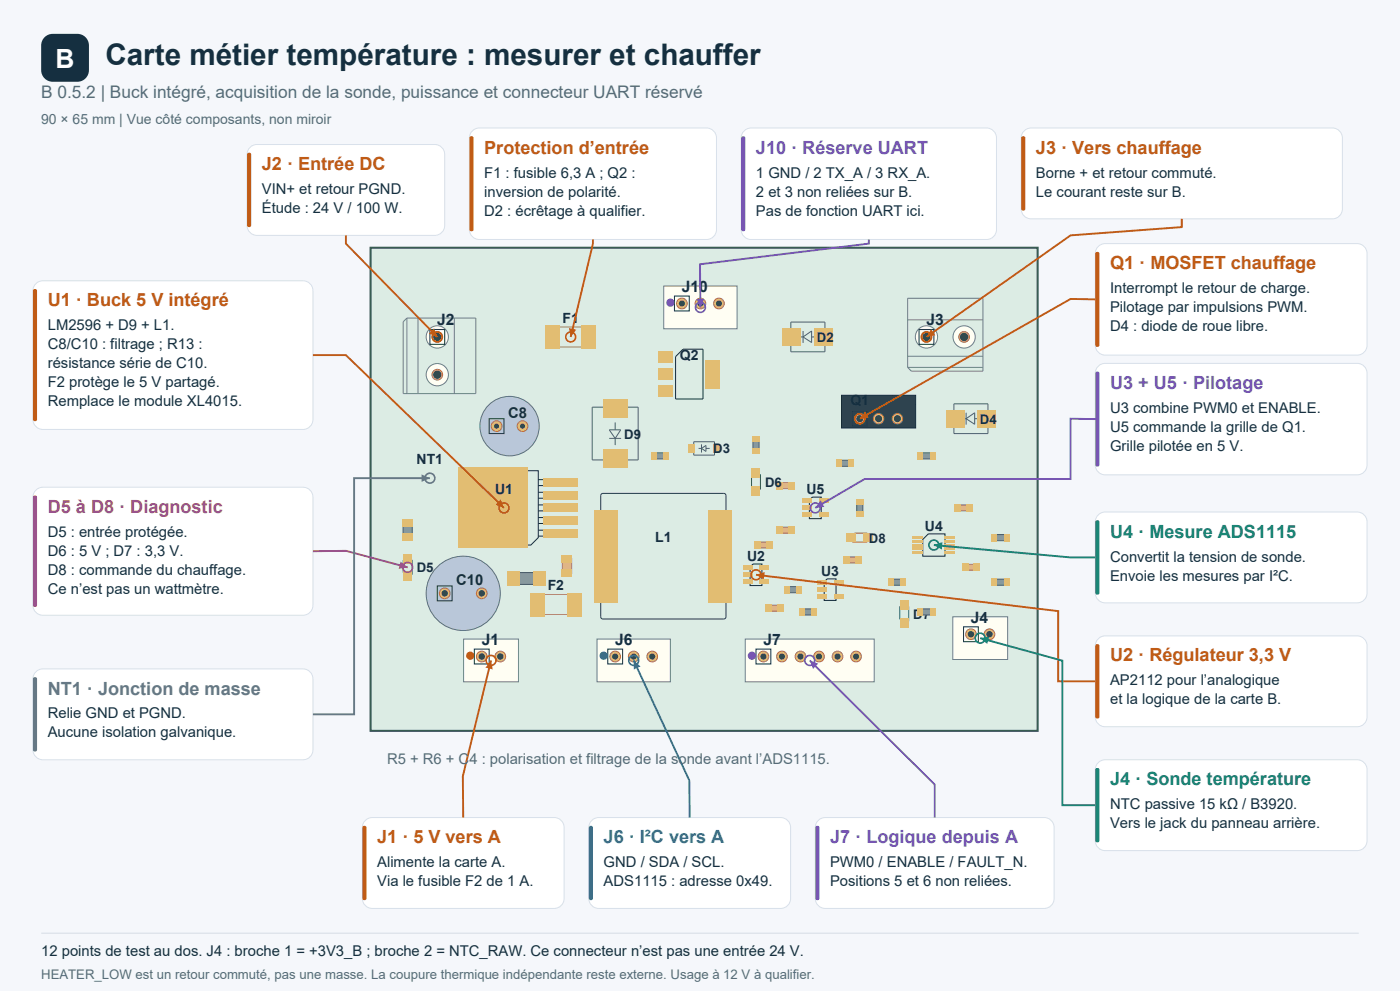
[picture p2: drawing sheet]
<svg xmlns="http://www.w3.org/2000/svg" width="420mm" height="297mm" viewBox="0 0 420 297" stroke-linecap="round" stroke-linejoin="round" font-family="sans-serif">
<path d="M0 0h420v297h-420z" fill-rule="evenodd" fill="#f5f7fb"/>
<path d="M13.4 11.2a3.4 3.4 0 0 1 2.4-1.1h7.4a3.5 3.5 0 0 1 3.5 3.5v7.4a3.5 3.5 0 0 1-3.5 3.5h-7.4a3.5 3.5 0 0 1-3.4-3.5v-7.4a3.5 3.5 0 0 1 1-2.4z" fill-rule="evenodd" fill="#152f40"/>
<path d="M111.2 74.2h200.1v144.8h-200.1z" fill-rule="evenodd" fill="#dcece4" stroke="#375d50" stroke-width=".62" stroke-linecap="butt"/>
<path d="M227.2 162.5h3.6v1.7h-3.6z" fill-rule="evenodd" fill="#d5bb8e" stroke="#8a7658" stroke-width=".3"/>
<g fill="#e2bd72">
<path d="M226.3 162.3h2v2.1h-2z" fill-rule="evenodd"/>
<path d="M229.7 162.3h2v2.1h-2z" fill-rule="evenodd"/>
</g>
<path d="M129.4 173h2.3M130.5 171.8v2.3" fill="none" stroke="#536f8b" stroke-width=".3"/>
<circle cx="139" cy="177.8" r="11.1" fill="#b9c7d9" stroke="#536f8b" stroke-width=".3"/>
<circle cx="133.4" cy="177.8" r="1.6" fill="#e1bc66" stroke="#8c7743" stroke-width=".3"/>
<circle cx="133.4" cy="177.8" r=".96" fill="#334947"/>
<path d="M131.2 175.6h4.4v4.5h-4.4z" fill="none" stroke="#1b4b42" stroke-width=".32"/>
<circle cx="144.5" cy="177.8" r="1.6" fill="#e1bc66" stroke="#8c7743" stroke-width=".3"/>
<circle cx="144.5" cy="177.8" r=".96" fill="#334947"/>
<path d="M230.6 181.4h3.5v1.8h-3.5z" fill-rule="evenodd" fill="#d5bb8e" stroke="#8a7658" stroke-width=".3"/>
<g fill="#e2bd72">
<path d="M229.6 181.2h2v2.1h-2z" fill-rule="evenodd"/>
<path d="M233.1 181.2h2v2.1h-2z" fill-rule="evenodd"/>
</g>
<path d="M253.9 166.9h3.6v1.8h-3.6z" fill-rule="evenodd" fill="#d5bb8e" stroke="#8a7658" stroke-width=".3"/>
<g fill="#e2bd72">
<path d="M253 166.7h2v2.2h-2z" fill-rule="evenodd"/>
<path d="M256.4 166.7h2v2.2h-2z" fill-rule="evenodd"/>
</g>
<path d="M289.5 169.1h3.6v1.8h-3.6z" fill-rule="evenodd" fill="#d5bb8e" stroke="#8a7658" stroke-width=".3"/>
<g fill="#e2bd72">
<path d="M288.6 169h2v2.1h-2z" fill-rule="evenodd"/>
<path d="M292 169h2v2.1h-2z" fill-rule="evenodd"/>
</g>
<path d="M287.3 151.3h3.5v1.8h-3.5z" fill-rule="evenodd" fill="#d5bb8e" stroke="#8a7658" stroke-width=".3"/>
<g fill="#e2bd72">
<path d="M286.3 151.2h2v2.1h-2z" fill-rule="evenodd"/>
<path d="M289.8 151.2h2v2.1h-2z" fill-rule="evenodd"/>
</g>
<path d="M233.9 144.6h3.6v1.8h-3.6z" fill-rule="evenodd" fill="#d5bb8e" stroke="#8a7658" stroke-width=".3"/>
<g fill="#e2bd72">
<path d="M233 144.5h2v2.1h-2z" fill-rule="evenodd"/>
<path d="M236.4 144.5h2v2.1h-2z" fill-rule="evenodd"/>
</g>
<path d="M233.9 158h3.6v1.8h-3.6z" fill-rule="evenodd" fill="#d5bb8e" stroke="#8a7658" stroke-width=".3"/>
<g fill="#e2bd72">
<path d="M233 157.8h2v2.2h-2z" fill-rule="evenodd"/>
<path d="M236.4 157.8h2v2.2h-2z" fill-rule="evenodd"/>
</g>
<path d="M145.2 123.8h1.8M146.1 122.9v1.8" fill="none" stroke="#536f8b" stroke-width=".3"/>
<circle cx="152.9" cy="127.7" r="8.9" fill="#b9c7d9" stroke="#536f8b" stroke-width=".3"/>
<circle cx="149" cy="127.7" r="1.6" fill="#e1bc66" stroke="#8c7743" stroke-width=".3"/>
<circle cx="149" cy="127.7" r=".77" fill="#334947"/>
<path d="M146.8 125.5h4.4v4.4h-4.4z" fill="none" stroke="#1b4b42" stroke-width=".32"/>
<circle cx="156.8" cy="127.7" r="1.6" fill="#e1bc66" stroke="#8c7743" stroke-width=".3"/>
<circle cx="156.8" cy="127.7" r=".77" fill="#334947"/>
<path d="M168.7 167.4h2.8v4.4h-2.8z" fill-rule="evenodd" fill="#d5bb8e" stroke="#8a7658" stroke-width=".3"/>
<g fill="#e2bd72">
<path d="M168.5 170.6h3.2v2.2h-3.2z" fill-rule="evenodd"/>
<path d="M168.5 166.4h3.2v2.2h-3.2z" fill-rule="evenodd"/>
</g>
<path d="M237.3 96.5h10.2v8.9h-10.2zM240.9 99.2v3.6M238.9 101h2M240.9 101l2.6-1.8v3.5zM243.5 101h2.2" fill="none" stroke="#4c6963" stroke-width=".3"/>
<g fill="#e2bd72">
<path d="M234.8 98.4h5.6v5.1h-5.6z" fill-rule="evenodd"/>
<path d="M244.4 98.4h5.5v5.1h-5.5z" fill-rule="evenodd"/>
</g>
<path d="M208.1 132.4h6.2v4h-6.2zM209.6 134.4h.9M210.5 133.2v2.4M210.5 134.4l1.3-.9v1.8zM211.8 134.4h1.1" fill="none" stroke="#4c6963" stroke-width=".3"/>
<g fill="#e2bd72">
<path d="M206.6 133.1h2v2.6h-2z" fill-rule="evenodd"/>
<path d="M213.9 133.1h2v2.6h-2z" fill-rule="evenodd"/>
</g>
<path d="M286.2 121h10.2v8.9h-10.2zM287.8 125.5h2M289.8 123.7v3.6M289.8 125.5l2.6-1.8v3.5zM292.4 125.5h2.2" fill="none" stroke="#4c6963" stroke-width=".3"/>
<g fill="#e2bd72">
<path d="M283.7 122.9h5.6v5.1h-5.6z" fill-rule="evenodd"/>
<path d="M293.3 122.9h5.5v5.1h-5.5z" fill-rule="evenodd"/>
</g>
<path d="M121 167.8h2.6v4.5h-2l-.6-.7z" fill="none" stroke="#2c7b4f" stroke-width=".3"/>
<g fill="#e2bd72">
<path d="M121.1 171.3h2.4v2.7h-2.4z" fill-rule="evenodd"/>
<path d="M121.1 166h2.4v2.8h-2.4z" fill-rule="evenodd"/>
</g>
<path d="M225.5 142.2h2.6v4.4h-2l-.6-.6z" fill="none" stroke="#2c7b4f" stroke-width=".3"/>
<g fill="#e2bd72">
<path d="M225.6 145.6h2.4v2.8h-2.4z" fill-rule="evenodd"/>
<path d="M225.6 140.4h2.4v2.8h-2.4z" fill-rule="evenodd"/>
</g>
<path d="M269.9 181.7h2.7v4.5h-2l-.7-.7z" fill="none" stroke="#2c7b4f" stroke-width=".3"/>
<g fill="#e2bd72">
<path d="M270 185.2h2.5v2.8h-2.5z" fill-rule="evenodd"/>
<path d="M270 179.9h2.5v2.8h-2.5z" fill-rule="evenodd"/>
</g>
<path d="M256.4 159.8h3.8v2.7h-4.5v-2z" fill="none" stroke="#a56a25" stroke-width=".3"/>
<g fill="#e2bd72">
<path d="M253.9 159.9h2.8v2.4h-2.8z" fill-rule="evenodd"/>
<path d="M259.2 159.9h2.7v2.4h-2.7z" fill-rule="evenodd"/>
</g>
<path d="M177.7 122h13.7v15.8h-13.7zM182.8 131.4h3.5M182.8 128.8h3.4l-1.6 2.6zM184.6 126.6v2.2M184.6 131.4v2" fill="none" stroke="#4c6963" stroke-width=".3"/>
<g fill="#e2bd72">
<path d="M180.9 134.7h7.3v5.6h-7.3z" fill-rule="evenodd"/>
<path d="M180.9 119.6h7.3v5.5h-7.3z" fill-rule="evenodd"/>
</g>
<path d="M164.4 98h13.6v6h-13.6z" fill="none" stroke="#9a8856" stroke-width=".3"/>
<g fill="#e2bd72">
<path d="M163.6 97.5h4.3v7h-4.3z" fill-rule="evenodd"/>
<path d="M174.5 97.5h4.3v7h-4.3z" fill-rule="evenodd"/>
</g>
<path d="M160 178.2h13.5v6h-13.5z" fill="none" stroke="#9a8856" stroke-width=".3"/>
<g fill="#e2bd72">
<path d="M159.1 177.7h4.4v7h-4.4z" fill-rule="evenodd"/>
<path d="M170 177.7h4.4v7h-4.4z" fill-rule="evenodd"/>
</g>
<path d="M143.1 191.5l1.4 2.3 1.4-2.3" fill="none" stroke="#758275" stroke-width=".3"/>
<path d="M139.1 191.5h16.4v12.8h-16.4z" fill-rule="evenodd" fill="#fffef3" stroke="#758275" stroke-width=".3"/>
<circle cx="144.5" cy="196.8" r="1.6" fill="#e1bc66" stroke="#8c7743" stroke-width=".3"/>
<circle cx="144.5" cy="196.8" r=".96" fill="#334947"/>
<path d="M142.3 194.5h4.5v4.5h-4.5z" fill="none" stroke="#1b4b42" stroke-width=".32"/>
<circle cx="150.1" cy="196.8" r="1.6" fill="#e1bc66" stroke="#8c7743" stroke-width=".3"/>
<circle cx="150.1" cy="196.8" r=".96" fill="#334947"/>
<path d="M203.2 85.7l1.4 2.2 1.4-2.2" fill="none" stroke="#758275" stroke-width=".3"/>
<path d="M199.1 85.7h22v12.8h-22z" fill-rule="evenodd" fill="#fffef3" stroke="#758275" stroke-width=".3"/>
<circle cx="204.6" cy="91" r="1.6" fill="#e1bc66" stroke="#8c7743" stroke-width=".3"/>
<circle cx="204.6" cy="91" r=".91" fill="#334947"/>
<path d="M202.3 88.7h4.5v4.5h-4.5z" fill="none" stroke="#1b4b42" stroke-width=".32"/>
<circle cx="210.1" cy="91" r="1.6" fill="#e1bc66" stroke="#8c7743" stroke-width=".3"/>
<circle cx="210.1" cy="91" r=".91" fill="#334947"/>
<circle cx="215.7" cy="91" r="1.6" fill="#e1bc66" stroke="#8c7743" stroke-width=".3"/>
<circle cx="215.7" cy="91" r=".91" fill="#334947"/>
<path d="M122.1 95.3h20.7v22.7h-21.8v-21.6zM122.1 95.3v22.7M125.4 95.3v22.7M128.7 98.9l4.6 4.6M129.1 98.4l4.6 4.7M136.3 95.3v22.7M128.7 110.2l4.6 4.6M129.1 109.8l4.6 4.6" fill="none" stroke="#758275" stroke-width=".3"/>
<g fill="#fffef3" stroke="#758275" stroke-width=".3">
<circle cx="131.2" cy="101" r="3.3"/>
<circle cx="131.2" cy="112.3" r="3.3"/>
</g>
<circle cx="131.2" cy="101" r="1.6" fill="#e1bc66" stroke="#8c7743" stroke-width=".3"/>
<circle cx="131.2" cy="101" r="1.24" fill="#334947"/>
<path d="M129 98.8h4.4v4.4h-4.4z" fill="none" stroke="#1b4b42" stroke-width=".32"/>
<circle cx="131.2" cy="112.3" r="1.6" fill="#e1bc66" stroke="#8c7743" stroke-width=".3"/>
<circle cx="131.2" cy="112.3" r="1.24" fill="#334947"/>
<path d="M272.3 89.4h22.6v21.8h-21.5l-1.1-1.1zM272.3 95.9h22.6M280.1 98.4l-4.7 4.7M280.5 98.9l-4.7 4.6M291.4 98.4l-4.7 4.7M291.8 98.9l-4.7 4.6M272.3 106.8h22.6M272.3 110.1h22.6" fill="none" stroke="#758275" stroke-width=".3"/>
<g fill="#fffef3" stroke="#758275" stroke-width=".3">
<circle cx="277.9" cy="101" r="3.3"/>
<circle cx="289.2" cy="101" r="3.3"/>
</g>
<circle cx="277.9" cy="101" r="1.6" fill="#e1bc66" stroke="#8c7743" stroke-width=".3"/>
<circle cx="277.9" cy="101" r="1.24" fill="#334947"/>
<path d="M275.7 98.8h4.5v4.4h-4.5z" fill="none" stroke="#1b4b42" stroke-width=".32"/>
<circle cx="289.2" cy="101" r="1.6" fill="#e1bc66" stroke="#8c7743" stroke-width=".3"/>
<circle cx="289.2" cy="101" r="1.24" fill="#334947"/>
<path d="M289.9 184.8l1.4 2.3 1.4-2.3" fill="none" stroke="#758275" stroke-width=".3"/>
<path d="M285.8 184.8h16.5v12.9h-16.5z" fill-rule="evenodd" fill="#fffef3" stroke="#758275" stroke-width=".3"/>
<circle cx="291.3" cy="190.1" r="1.6" fill="#e1bc66" stroke="#8c7743" stroke-width=".3"/>
<circle cx="291.3" cy="190.1" r=".96" fill="#334947"/>
<path d="M289.1 187.9h4.4v4.4h-4.4z" fill="none" stroke="#1b4b42" stroke-width=".32"/>
<circle cx="296.8" cy="190.1" r="1.6" fill="#e1bc66" stroke="#8c7743" stroke-width=".3"/>
<circle cx="296.8" cy="190.1" r=".96" fill="#334947"/>
<path d="M183.2 191.5l1.4 2.3 1.3-2.3" fill="none" stroke="#758275" stroke-width=".3"/>
<path d="M179.1 191.5h22v12.8h-22z" fill-rule="evenodd" fill="#fffef3" stroke="#758275" stroke-width=".3"/>
<circle cx="184.6" cy="196.8" r="1.6" fill="#e1bc66" stroke="#8c7743" stroke-width=".3"/>
<circle cx="184.6" cy="196.8" r=".91" fill="#334947"/>
<path d="M182.3 194.5h4.5v4.5h-4.5z" fill="none" stroke="#1b4b42" stroke-width=".32"/>
<circle cx="190.1" cy="196.8" r="1.6" fill="#e1bc66" stroke="#8c7743" stroke-width=".3"/>
<circle cx="190.1" cy="196.8" r=".91" fill="#334947"/>
<circle cx="195.7" cy="196.8" r="1.6" fill="#e1bc66" stroke="#8c7743" stroke-width=".3"/>
<circle cx="195.7" cy="196.8" r=".91" fill="#334947"/>
<path d="M227.6 191.5l1.4 2.3 1.4-2.3" fill="none" stroke="#758275" stroke-width=".3"/>
<path d="M223.6 191.5h38.7v12.8h-38.7z" fill-rule="evenodd" fill="#fffef3" stroke="#758275" stroke-width=".3"/>
<circle cx="229" cy="196.8" r="1.6" fill="#e1bc66" stroke="#8c7743" stroke-width=".3"/>
<circle cx="229" cy="196.8" r=".91" fill="#334947"/>
<path d="M226.8 194.5h4.4v4.5h-4.4z" fill="none" stroke="#1b4b42" stroke-width=".32"/>
<circle cx="234.6" cy="196.8" r="1.6" fill="#e1bc66" stroke="#8c7743" stroke-width=".3"/>
<circle cx="234.6" cy="196.8" r=".91" fill="#334947"/>
<circle cx="240.1" cy="196.8" r="1.6" fill="#e1bc66" stroke="#8c7743" stroke-width=".3"/>
<circle cx="240.1" cy="196.8" r=".91" fill="#334947"/>
<circle cx="245.7" cy="196.8" r="1.6" fill="#e1bc66" stroke="#8c7743" stroke-width=".3"/>
<circle cx="245.7" cy="196.8" r=".91" fill="#334947"/>
<circle cx="251.3" cy="196.8" r="1.6" fill="#e1bc66" stroke="#8c7743" stroke-width=".3"/>
<circle cx="251.3" cy="196.8" r=".91" fill="#334947"/>
<circle cx="256.8" cy="196.8" r="1.6" fill="#e1bc66" stroke="#8c7743" stroke-width=".3"/>
<circle cx="256.8" cy="196.8" r=".91" fill="#334947"/>
<path d="M180.4 148.1l.5-.2h36.2l.5 .2 .2 .4v36.3l-.2 .5-.5 .2h-36.2l-.5-.2-.2-.5v-36.3z" fill="none" stroke="#253e46" stroke-width=".3"/>
<g fill="#e2bd72">
<path d="M178.4 152.8h7v27.8h-7z" fill-rule="evenodd"/>
<path d="M212.6 152.8h7v27.8h-7z" fill-rule="evenodd"/>
</g>
<path d="M259.5 118.5v2.8M267.7 118.5v2.8M252.5 121.3h22.2" fill="none" stroke="#172c36" stroke-width=".3"/>
<path d="M252.5 118.5h22.2v9.8h-22.2z" fill-rule="evenodd" fill="#30434d" stroke="#172c36" stroke-width=".3"/>
<circle cx="257.9" cy="125.5" r="1.6" fill="#e1bc66" stroke="#8c7743" stroke-width=".3"/>
<circle cx="257.9" cy="125.5" r="1.05" fill="#334947"/>
<path d="M255.7 123.3h4.5v4.4h-4.5z" fill="none" stroke="#1b4b42" stroke-width=".32"/>
<circle cx="263.6" cy="125.5" r="1.6" fill="#e1bc66" stroke="#8c7743" stroke-width=".3"/>
<circle cx="263.6" cy="125.5" r="1.05" fill="#334947"/>
<circle cx="269.2" cy="125.5" r="1.6" fill="#e1bc66" stroke="#8c7743" stroke-width=".3"/>
<circle cx="269.2" cy="125.5" r="1.05" fill="#334947"/>
<path d="M204.9 104.7h6v14.9h-8.2v-12.7z" fill="none" stroke="#172c36" stroke-width=".3"/>
<g fill="#e2bd72">
<path d="M197.6 105.3h4.4v3.4h-4.4z" fill-rule="evenodd"/>
<path d="M197.6 110.4h4.4v3.4h-4.4z" fill-rule="evenodd"/>
<path d="M211.6 107.9h4.4v8.4h-4.4z" fill-rule="evenodd"/>
<path d="M197.6 115.6h4.4v3.3h-4.4z" fill-rule="evenodd"/>
</g>
<path d="M236.1 175.8h3.6v1.8h-3.6z" fill-rule="evenodd" fill="#889a98" stroke="#4c6963" stroke-width=".3"/>
<g fill="#e2bd72">
<path d="M235.2 175.7h1.8v2.1h-1.8z" fill-rule="evenodd"/>
<path d="M238.9 175.7h1.7v2.1h-1.7z" fill-rule="evenodd"/>
</g>
<path d="M225.9 131.5h1.8v3.6h-1.8z" fill-rule="evenodd" fill="#889a98" stroke="#4c6963" stroke-width=".3"/>
<g fill="#e2bd72">
<path d="M225.7 134.2h2.2v1.8h-2.2z" fill-rule="evenodd"/>
<path d="M225.7 130.6h2.2v1.7h-2.2z" fill-rule="evenodd"/>
</g>
<path d="M276.2 182.5h3.5v1.8h-3.5z" fill-rule="evenodd" fill="#889a98" stroke="#4c6963" stroke-width=".3"/>
<g fill="#e2bd72">
<path d="M275.2 182.3h1.8v2.2h-1.8z" fill-rule="evenodd"/>
<path d="M278.9 182.3h1.8v2.2h-1.8z" fill-rule="evenodd"/>
</g>
<path d="M257 150.4h1.8v3.6h-1.8z" fill-rule="evenodd" fill="#889a98" stroke="#4c6963" stroke-width=".3"/>
<g fill="#e2bd72">
<path d="M256.9 149.5h2.1v1.8h-2.1z" fill-rule="evenodd"/>
<path d="M256.9 153.2h2.1v1.7h-2.1z" fill-rule="evenodd"/>
</g>
<path d="M154.3 171.6h7.1v3.6h-7.1z" fill-rule="evenodd" fill="#889a98" stroke="#4c6963" stroke-width=".3"/>
<g fill="#e2bd72">
<path d="M152.2 171.2h3.7v4.3h-3.7z" fill-rule="evenodd"/>
<path d="M159.9 171.2h3.6v4.3h-3.6z" fill-rule="evenodd"/>
</g>
<path d="M240.6 182.5h3.5v1.8h-3.5z" fill-rule="evenodd" fill="#889a98" stroke="#4c6963" stroke-width=".3"/>
<g fill="#e2bd72">
<path d="M239.6 182.3h1.8v2.2h-1.8z" fill-rule="evenodd"/>
<path d="M243.3 182.3h1.8v2.2h-1.8z" fill-rule="evenodd"/>
</g>
<path d="M251.7 137.9h3.6v1.9h-3.6z" fill-rule="evenodd" fill="#889a98" stroke="#4c6963" stroke-width=".3"/>
<g fill="#e2bd72">
<path d="M250.8 137.8h1.7v2.1h-1.7z" fill-rule="evenodd"/>
<path d="M254.4 137.8h1.8v2.1h-1.8z" fill-rule="evenodd"/>
</g>
<path d="M276.2 135.7h3.5v1.8h-3.5z" fill-rule="evenodd" fill="#889a98" stroke="#4c6963" stroke-width=".3"/>
<g fill="#e2bd72">
<path d="M275.2 135.6h1.8v2.1h-1.8z" fill-rule="evenodd"/>
<path d="M278.9 135.6h1.8v2.1h-1.8z" fill-rule="evenodd"/>
</g>
<path d="M298.4 173.6h3.6v1.8h-3.6z" fill-rule="evenodd" fill="#889a98" stroke="#4c6963" stroke-width=".3"/>
<g fill="#e2bd72">
<path d="M297.5 173.4h1.7v2.1h-1.7z" fill-rule="evenodd"/>
<path d="M301.1 173.4h1.8v2.1h-1.8z" fill-rule="evenodd"/>
</g>
<path d="M298.4 160.2h3.6v1.8h-3.6z" fill-rule="evenodd" fill="#889a98" stroke="#4c6963" stroke-width=".3"/>
<g fill="#e2bd72">
<path d="M297.5 160.1h1.7v2.1h-1.7z" fill-rule="evenodd"/>
<path d="M301.1 160.1h1.8v2.1h-1.8z" fill-rule="evenodd"/>
</g>
<path d="M267.3 173.6h3.5v1.8h-3.5z" fill-rule="evenodd" fill="#889a98" stroke="#4c6963" stroke-width=".3"/>
<g fill="#e2bd72">
<path d="M266.3 173.4h1.8v2.1h-1.8z" fill-rule="evenodd"/>
<path d="M270 173.4h1.8v2.1h-1.8z" fill-rule="evenodd"/>
</g>
<path d="M196.1 135.7h3.6v1.8h-3.6z" fill-rule="evenodd" fill="#889a98" stroke="#4c6963" stroke-width=".3"/>
<g fill="#e2bd72">
<path d="M195.2 135.6h1.7v2.1h-1.7z" fill-rule="evenodd"/>
<path d="M198.8 135.6h1.8v2.1h-1.8z" fill-rule="evenodd"/>
</g>
<path d="M120.9 156.7h2.8v4.4h-2.8z" fill-rule="evenodd" fill="#889a98" stroke="#4c6963" stroke-width=".3"/>
<g fill="#e2bd72">
<path d="M120.7 159.8h3.2v2.3h-3.2z" fill-rule="evenodd"/>
<path d="M120.7 155.7h3.2v2.3h-3.2z" fill-rule="evenodd"/>
</g>
<path d="M140.9 141.1h20.6v20l-2.2 2.2h-18.4zM140.9 141.1h-2.2v22.2h2.2M161.5 143.7h10.4v1.8h-10.4M161.5 147.5h10.4v1.8h-10.4M161.5 151.3h10.4v1.8h-10.4M161.5 155.1h10.4v1.8h-10.4M161.5 158.9h10.4v1.8h-10.4" fill="none" stroke="#172c36" stroke-width=".3"/>
<g fill="#e2bd72">
<path d="M163.1 158.6h10.2v2.4h-10.2z" fill-rule="evenodd"/>
<path d="M163.1 154.8h10.2v2.4h-10.2z" fill-rule="evenodd"/>
<path d="M163.1 151h10.2v2.4h-10.2z" fill-rule="evenodd"/>
<path d="M137.4 140.2h20.9v24h-20.9z" fill-rule="evenodd"/>
<path d="M163.1 147.2h10.2v2.5h-10.2z" fill-rule="evenodd"/>
<path d="M163.1 143.4h10.2v2.5h-10.2z" fill-rule="evenodd"/>
</g>
<path d="M225.9 169h2.7v6.5h-3.6v-5.6z" fill="none" stroke="#172c36" stroke-width=".3"/>
<g fill="#e2bd72">
<path d="M222.8 169.5h2.9v1.3h-2.9z" fill-rule="evenodd"/>
<path d="M222.8 171.6h2.9v1.3h-2.9z" fill-rule="evenodd"/>
<path d="M222.8 173.7h2.9v1.3h-2.9z" fill-rule="evenodd"/>
<path d="M227.9 173.7h2.9v1.3h-2.9z" fill-rule="evenodd"/>
<path d="M227.9 169.5h2.9v1.3h-2.9z" fill-rule="evenodd"/>
</g>
<path d="M248.1 173.5h2.7v6.4h-3.5v-5.5z" fill="none" stroke="#172c36" stroke-width=".3"/>
<g fill="#e2bd72">
<path d="M245 173.9h3v1.4h-3z" fill-rule="evenodd"/>
<path d="M245 176h3v1.4h-3z" fill-rule="evenodd"/>
<path d="M245 178.2h3v1.3h-3z" fill-rule="evenodd"/>
<path d="M250.1 178.2h2.9v1.3h-2.9z" fill-rule="evenodd"/>
<path d="M250.1 173.9h2.9v1.4h-2.9z" fill-rule="evenodd"/>
</g>
<path d="M278.5 160h5v6.7h-6.7v-5z" fill="none" stroke="#172c36" stroke-width=".3"/>
<g fill="#e2bd72">
<path d="M273.8 160.8h3.2v.7h-3.2z" fill-rule="evenodd"/>
<path d="M273.8 161.9h3.2v.7h-3.2z" fill-rule="evenodd"/>
<path d="M273.8 163h3.2v.7h-3.2z" fill-rule="evenodd"/>
<path d="M273.8 164.1h3.2v.7h-3.2z" fill-rule="evenodd"/>
<path d="M273.8 165.2h3.2v.7h-3.2z" fill-rule="evenodd"/>
<path d="M283.3 165.2h3.3v.7h-3.3z" fill-rule="evenodd"/>
<path d="M283.3 164.1h3.3v.7h-3.3z" fill-rule="evenodd"/>
<path d="M283.3 163h3.3v.7h-3.3z" fill-rule="evenodd"/>
<path d="M283.3 161.9h3.3v.7h-3.3z" fill-rule="evenodd"/>
<path d="M283.3 160.8h3.3v.7h-3.3z" fill-rule="evenodd"/>
</g>
<path d="M243.7 149h2.7v6.4h-3.6v-5.5z" fill="none" stroke="#172c36" stroke-width=".3"/>
<g fill="#e2bd72">
<path d="M240.6 149.4h2.9v1.4h-2.9z" fill-rule="evenodd"/>
<path d="M240.6 151.5h2.9v1.4h-2.9z" fill-rule="evenodd"/>
<path d="M240.6 153.7h2.9v1.3h-2.9z" fill-rule="evenodd"/>
<path d="M245.6 153.7h3v1.3h-3z" fill-rule="evenodd"/>
<path d="M245.6 149.4h3v1.4h-3z" fill-rule="evenodd"/>
</g>
<circle cx="141.1" cy="196.5" r="1.24" fill="#c05b15"/>
<circle cx="181.1" cy="196.5" r="1.24" fill="#2372b7"/>
<g fill="#7756b2">
<circle cx="225.6" cy="196.5" r="1.24"/>
<circle cx="201.1" cy="90.7" r="1.24"/>
</g>
<path d="M75.2 44l1.2-.6 .7-.1h53.3a2.96 2.96 0 0 1 3 3v21.3a2.97 2.97 0 0 1-3 2.9h-53.3a2.96 2.96 0 0 1-3-2.9v-21.3a2.97 2.97 0 0 1 1.1-2.3z" fill-rule="evenodd" fill="#fff" stroke="#d7e0ea" stroke-width=".3"/>
<path d="M74.4 45.9h.7l.3 .4v21.3l-.5 .5-.5-.1-.3-.4v-21.3z" fill-rule="evenodd" fill="#c05b15"/>
<path d="M103.8 70.5v2.5l27.4 28" fill="none" stroke="#c05b15" stroke-width=".57"/>
<path d="M128.7 100l1.5-1.6 1 2.6z" fill="#c05b15"/>
<circle cx="131.2" cy="101" r="1.48" fill="none" stroke="#c05b15" stroke-width=".49"/>
<path d="M141.9 39l1.2-.6h.7h68.2a2.96 2.96 0 0 1 2.9 2.9v27.5a2.97 2.97 0 0 1-2.9 3h-68.2a2.96 2.96 0 0 1-3-3v-27.5a2.97 2.97 0 0 1 1.1-2.3z" fill-rule="evenodd" fill="#fff" stroke="#d7e0ea" stroke-width=".3"/>
<path d="M141.1 40.9h.7l.3 .4v27.5l-.5 .5-.5-.1-.3-.4v-27.5z" fill-rule="evenodd" fill="#c05b15"/>
<path d="M177.9 71.8v1.2l-6.7 28" fill="none" stroke="#c05b15" stroke-width=".57"/>
<path d="M170.7 98.3l2.2 .5-1.7 2.2z" fill="#c05b15"/>
<circle cx="171.2" cy="101" r="1.48" fill="none" stroke="#c05b15" stroke-width=".49"/>
<path d="M223.5 39l1.1-.6h.7h70.7a2.96 2.96 0 0 1 2.9 2.9v27.5a2.97 2.97 0 0 1-2.9 3h-70.7a2.96 2.96 0 0 1-2.9-3v-27.5a2.97 2.97 0 0 1 1.1-2.3z" fill-rule="evenodd" fill="#fff" stroke="#d7e0ea" stroke-width=".3"/>
<path d="M222.6 40.9h.7l.3 .4v27.5l-.5 .5-.5-.1-.2-.4v-27.5z" fill-rule="evenodd" fill="#7756b2"/>
<path d="M260.6 71.8v1.2l-50.6 6.2 .1 12.9" fill="none" stroke="#7756b2" stroke-width=".57"/>
<path d="M209 89.7l2.2-.1-1.1 2.5z" fill="#7756b2"/>
<circle cx="210.1" cy="92.1" r="1.48" fill="none" stroke="#7756b2" stroke-width=".49"/>
<path d="M307.5 39l1.1-.6h.7h90.4a2.96 2.96 0 0 1 3 2.9v21.3a2.97 2.97 0 0 1-3 3h-90.4a2.96 2.96 0 0 1-2.9-3v-21.3a2.97 2.97 0 0 1 1.1-2.3z" fill-rule="evenodd" fill="#fff" stroke="#d7e0ea" stroke-width=".3"/>
<path d="M306.6 40.9h.7l.3 .4v21.3l-.5 .5-.5-.1-.2-.4v-21.3z" fill-rule="evenodd" fill="#c05b15"/>
<path d="M354.5 65.6v2.5l-33.3 2.4-43.3 30.5" fill="none" stroke="#c05b15" stroke-width=".57"/>
<path d="M279.3 98.6l1.3 1.9-2.7 .5z" fill="#c05b15"/>
<circle cx="277.9" cy="101" r="1.48" fill="none" stroke="#c05b15" stroke-width=".49"/>
<path d="M11 84.8l1.2-.6 .6-.1h78.1a2.96 2.96 0 0 1 3 3v38.6a2.97 2.97 0 0 1-3 3h-78.1a2.96 2.96 0 0 1-2.9-3v-38.6a2.97 2.97 0 0 1 1.1-2.3z" fill-rule="evenodd" fill="#fff" stroke="#d7e0ea" stroke-width=".3"/>
<path d="M10.1 86.7h.8l.2 .4v38.6l-.5 .5h-.5l-.2-.5v-38.6z" fill-rule="evenodd" fill="#c05b15"/>
<path d="M93.9 106.4h9.9l47.4 45.8" fill="none" stroke="#c05b15" stroke-width=".57"/>
<path d="M150.2 149.7l1 2.5-2.6-.9z" fill="#c05b15"/>
<circle cx="151.2" cy="152.2" r="1.48" fill="none" stroke="#c05b15" stroke-width=".49"/>
<path d="M11 146.7l1.2-.6 .6-.1h78.1a2.96 2.96 0 0 1 3 3v32.4a2.97 2.97 0 0 1-3 3h-78.1a2.96 2.96 0 0 1-2.9-3v-32.4a2.97 2.97 0 0 1 1.1-2.3z" fill-rule="evenodd" fill="#fff" stroke="#d7e0ea" stroke-width=".3"/>
<path d="M10.1 148.6h.8l.2 .4v32.4l-.5 .5-.5-.1-.2-.4v-32.4z" fill-rule="evenodd" fill="#ad4678"/>
<path d="M93.9 165.2l9.9-.1 18.5 4.9" fill="none" stroke="#ad4678" stroke-width=".57"/>
<path d="M120.2 168.3l2.1 1.7-2.7 .5z" fill="#ad4678"/>
<circle cx="122.3" cy="170" r="1.48" fill="none" stroke="#ad4678" stroke-width=".49"/>
<path d="M11 201.1l1.2-.5 .6-.1h78.1a2.96 2.96 0 0 1 3 2.9v21.3a2.97 2.97 0 0 1-3 3h-78.1a2.96 2.96 0 0 1-2.9-3v-21.3a2.97 2.97 0 0 1 1.1-2.3z" fill-rule="evenodd" fill="#fff" stroke="#d7e0ea" stroke-width=".3"/>
<path d="M10.1 203h.8l.2 .4v21.3l-.5 .5h-.5l-.2-.5v-21.3z" fill-rule="evenodd" fill="#647685"/>
<path d="M129 143.3h-22.8v70.8h-12.3" fill="none" stroke="#647685" stroke-width=".57"/>
<path d="M126.5 142.2l2.5 1.1-2.5 1.1z" fill="#647685"/>
<circle cx="129" cy="143.3" r="1.48" fill="none" stroke="#647685" stroke-width=".49"/>
<path d="M329.7 73.7l1.2-.6 .7-.1h75.6a2.96 2.96 0 0 1 2.9 3v27.5a2.97 2.97 0 0 1-2.9 2.9h-75.6a2.96 2.96 0 0 1-3-2.9v-27.5a2.97 2.97 0 0 1 1.1-2.3z" fill-rule="evenodd" fill="#fff" stroke="#d7e0ea" stroke-width=".3"/>
<path d="M328.8 75.6h.8l.2 .4v27.5l-.5 .4h-.5l-.2-.4v-27.5z" fill-rule="evenodd" fill="#c05b15"/>
<path d="M328.6 89.7l-7.4-.1-63.3 35.9" fill="none" stroke="#c05b15" stroke-width=".57"/>
<path d="M259.5 123.3l1.1 1.9-2.7 .3z" fill="#c05b15"/>
<circle cx="257.9" cy="125.5" r="1.48" fill="none" stroke="#c05b15" stroke-width=".49"/>
<path d="M329.7 109.6l1.2-.6 .7-.1h75.6a2.96 2.96 0 0 1 2.9 3v27.4a2.97 2.97 0 0 1-2.9 3h-75.6a2.96 2.96 0 0 1-3-3v-27.4a2.97 2.97 0 0 1 1.1-2.3z" fill-rule="evenodd" fill="#fff" stroke="#d7e0ea" stroke-width=".3"/>
<path d="M328.8 111.4h.8l.2 .5v27.4l-.5 .5h-.5l-.2-.5v-27.4z" fill-rule="evenodd" fill="#7756b2"/>
<path d="M328.6 125.6l-7.4-.1v18h-61.8l-14.8 8.7" fill="none" stroke="#7756b2" stroke-width=".57"/>
<path d="M246.2 150l1.1 1.9-2.7 .3z" fill="#7756b2"/>
<circle cx="244.6" cy="152.2" r="1.48" fill="none" stroke="#7756b2" stroke-width=".49"/>
<path d="M329.7 154.1l1.2-.6 .7-.1h75.6a2.96 2.96 0 0 1 2.9 3v21.3a2.97 2.97 0 0 1-2.9 3h-75.6a2.96 2.96 0 0 1-3-3v-21.3a2.97 2.97 0 0 1 1.1-2.3z" fill-rule="evenodd" fill="#fff" stroke="#d7e0ea" stroke-width=".3"/>
<path d="M328.8 156h.8l.2 .4v21.3l-.5 .5-.5-.1-.2-.4v-21.3z" fill-rule="evenodd" fill="#168473"/>
<path d="M280.2 163.3l41 3.8h7.4" fill="none" stroke="#168473" stroke-width=".57"/>
<path d="M280.2 163.3l2.5-.8-.2 2.2z" fill="#168473"/>
<circle cx="280.2" cy="163.3" r="1.48" fill="none" stroke="#168473" stroke-width=".49"/>
<path d="M329.7 191.2l1.2-.5 .7-.1h75.6a2.96 2.96 0 0 1 2.9 2.9v21.3a2.97 2.97 0 0 1-2.9 3h-75.6a2.96 2.96 0 0 1-3-3v-21.3a2.97 2.97 0 0 1 1.1-2.3z" fill-rule="evenodd" fill="#fff" stroke="#d7e0ea" stroke-width=".3"/>
<path d="M328.8 193.1h.8l.2 .4v21.3l-.5 .5h-.5l-.2-.5v-21.3z" fill-rule="evenodd" fill="#c05b15"/>
<path d="M226.8 172.3l90.7 10.8v21.1h11.1" fill="none" stroke="#c05b15" stroke-width=".57"/>
<path d="M226.8 172.3l2.6-.8-.3 2.2z" fill="#c05b15"/>
<circle cx="226.8" cy="172.3" r="1.48" fill="none" stroke="#c05b15" stroke-width=".49"/>
<path d="M329.7 228.4l1.2-.6 .7-.1h75.6a2.96 2.96 0 0 1 2.9 3v21.3a2.97 2.97 0 0 1-2.9 2.9h-75.6a2.96 2.96 0 0 1-3-2.9v-21.3a2.97 2.97 0 0 1 1.1-2.3z" fill-rule="evenodd" fill="#fff" stroke="#d7e0ea" stroke-width=".3"/>
<path d="M328.8 230.2h.8l.2 .5v21.3l-.5 .4h-.5l-.2-.4v-21.3z" fill-rule="evenodd" fill="#168473"/>
<path d="M294.1 191.2l24.6 6.8v43.3h9.9" fill="none" stroke="#168473" stroke-width=".57"/>
<path d="M294.1 191.2l2.6-.4-.5 2.2z" fill="#168473"/>
<circle cx="294.1" cy="191.2" r="1.48" fill="none" stroke="#168473" stroke-width=".49"/>
<path d="M109.8 245.7l1.2-.6 .7-.1h54.6a2.96 2.96 0 0 1 2.9 3v21.3a2.97 2.97 0 0 1-2.9 2.9h-54.6a2.96 2.96 0 0 1-3-2.9v-21.3a2.97 2.97 0 0 1 1.1-2.3z" fill-rule="evenodd" fill="#fff" stroke="#d7e0ea" stroke-width=".3"/>
<path d="M109 247.6h.7l.2 .4v21.3l-.5 .5-.4-.1-.3-.4v-21.3z" fill-rule="evenodd" fill="#c05b15"/>
<path d="M147.3 197.9l-8.5 34.7 .2 12.4" fill="none" stroke="#c05b15" stroke-width=".57"/>
<path d="M147.3 197.9l.5 2.7-2.2-.5z" fill="#c05b15"/>
<circle cx="147.3" cy="197.9" r="1.48" fill="none" stroke="#c05b15" stroke-width=".49"/>
<path d="M177.8 245.7l1.1-.6 .7-.1h54.6a2.96 2.96 0 0 1 3 3v21.3a2.97 2.97 0 0 1-3 2.9h-54.6a2.96 2.96 0 0 1-3-2.9v-21.3a2.97 2.97 0 0 1 1.2-2.3z" fill-rule="evenodd" fill="#fff" stroke="#d7e0ea" stroke-width=".3"/>
<path d="M176.9 247.6h.7l.3 .4v21.3l-.5 .5-.5-.1-.3-.4v-21.3z" fill-rule="evenodd" fill="#2372b7"/>
<path d="M190.1 197.9l16.7 36 .1 11.1" fill="none" stroke="#2372b7" stroke-width=".57"/>
<path d="M190.1 197.9l2.1 1.8-2 1z" fill="#2372b7"/>
<circle cx="190.1" cy="197.9" r="1.48" fill="none" stroke="#2372b7" stroke-width=".49"/>
<path d="M245.7 245.7l1.2-.6 .7-.1h65.7a2.96 2.96 0 0 1 2.9 3v21.3a2.97 2.97 0 0 1-2.9 2.9h-65.7a2.96 2.96 0 0 1-3-2.9v-21.3a2.97 2.97 0 0 1 1.1-2.3z" fill-rule="evenodd" fill="#fff" stroke="#d7e0ea" stroke-width=".3"/>
<path d="M244.8 247.6h.8l.2 .4v21.3l-.5 .5-.5-.1-.2-.4v-21.3z" fill-rule="evenodd" fill="#7756b2"/>
<path d="M242.9 197.9l37.5 37.2v9.9" fill="none" stroke="#7756b2" stroke-width=".57"/>
<path d="M242.9 197.9l2.6 1-1.6 1.6z" fill="#7756b2"/>
<circle cx="242.9" cy="197.9" r="1.48" fill="none" stroke="#7756b2" stroke-width=".49"/>
<path d="M12.4 279.7h395.2" fill="none" stroke="#d4dde8" stroke-width=".3"/>
<text font-size="8.9" fill="#152f40" x="31.6" y="19.6">Carte métier température : mesurer et chauffer</text>
<text font-size="7.9" fill="#fff" x="16.7" y="20.3">B</text>
<g font-size="5.4" fill="#c05b15">
<text x="145.3" y="46">Protection d’entrée</text>
<text x="310.8" y="46">J3 · Vers chauffage</text>
<text x="78.6" y="51">J2 · Entrée DC</text>
<text x="333" y="80.7">Q1 · MOSFET chauffage</text>
<text x="14.3" y="91.8">U1 · Buck 5 V intégré</text>
<text x="333" y="198.2">U2 · Régulateur 3,3 V</text>
<text x="113.2" y="252.7">J1 · 5 V vers A</text>
</g>
<g font-size="5.4" fill="#7756b2">
<text x="226.8" y="46">J10 · Réserve UART</text>
<text x="333" y="116.6">U3 + U5 · Pilotage</text>
<text x="249" y="252.7">J7 · Logique depuis A</text>
</g>
<text font-size="5.4" fill="#ad4678" x="14.3" y="153.7">D5 à D8 · Diagnostic</text>
<g font-size="5.4" fill="#168473">
<text x="333" y="161.1">U4 · Mesure ADS1115</text>
<text x="333" y="235.4">J4 · Sonde température</text>
</g>
<text font-size="5.4" fill="#647685" x="14.3" y="208.1">NT1 · Jonction de masse</text>
<text font-size="5.4" fill="#2372b7" x="181.1" y="252.7">J6 · I²C vers A</text>
<text font-size="5.2" fill="#536b7c" x="12.4" y="29.5">B 0.5.2 | Buck intégré, acquisition de la sonde, puissance et connecteur UART réservé</text>
<g font-size="4.7" fill="#152f40">
<text x="204.6" y="87.5">J10</text>
<text x="131.2" y="97.5">J2</text>
<text x="277.9" y="97.5">J3</text>
<text x="291.3" y="186.6">J4</text>
<text x="144.5" y="193.3">J1</text>
<text x="184.6" y="193.3">J6</text>
<text x="229" y="193.3">J7</text>
</g>
<g font-size="4.5" fill="#152f40">
<text x="145.3" y="53.2">F1 : fusible 6,3 A ; Q2 :</text>
<text x="226.8" y="53.2">1 GND / 2 TX_A / 3 RX_A.</text>
<text x="310.8" y="53.2">Borne + et retour commuté.</text>
<text x="78.6" y="58.2">VIN+ et retour PGND.</text>
<text x="145.3" y="58.9">inversion de polarité.</text>
<text x="226.8" y="58.9">2 et 3 non reliées sur B.</text>
<text x="310.8" y="58.9">Le courant reste sur B.</text>
<text x="78.6" y="63.9">Étude : 24 V / 100 W.</text>
<text x="145.3" y="64.6">D2 : écrêtage à qualifier.</text>
<text x="226.8" y="64.6">Pas de fonction UART ici.</text>
<text x="333" y="87.9">Interrompt le retour de charge.</text>
<text x="333" y="93.6">Pilotage par impulsions PWM.</text>
<text x="14.3" y="99">LM2596 + D9 + L1.</text>
<text x="333" y="99.2">D4 : diode de roue libre.</text>
<text x="14.3" y="104.7">C8/C10 : filtrage ; R13 :</text>
<text x="14.3" y="110.4">résistance série de C10.</text>
<text x="14.3" y="116.1">F2 protège le 5 V partagé.</text>
<text x="14.3" y="121.8">Remplace le module XL4015.</text>
<text x="152.4" y="125.2">C8</text>
<text x="333" y="123.7">U3 combine PWM0 et ENABLE.</text>
<text x="333" y="129.4">U5 commande la grille de Q1.</text>
<text x="333" y="135.1">Grille pilotée en 5 V.</text>
<text x="14.3" y="160.9">D5 : entrée protégée.</text>
<text x="14.3" y="166.6">D6 : 5 V ; D7 : 3,3 V.</text>
<text x="14.3" y="172.3">D8 : commande du chauffage.</text>
<text x="333" y="168.3">Convertit la tension de sonde.</text>
<text x="333" y="174">Envoie les mesures par I²C.</text>
<text x="14.3" y="178">Ce n’est pas un wattmètre.</text>
<text x="136.9" y="175.4">C10</text>
<text x="333" y="205.4">AP2112 pour l’analogique</text>
<text x="14.3" y="215.3">Relie GND et PGND.</text>
<text x="333" y="211.1">et la logique de la carte B.</text>
<text x="14.3" y="221">Aucune isolation galvanique.</text>
<text x="333" y="242.5">NTC passive 15 kΩ / B3920.</text>
<text x="333" y="248.2">Vers le jack du panneau arrière.</text>
<text x="113.2" y="259.9">Alimente la carte A.</text>
<text x="181.1" y="259.9">GND / SDA / SCL.</text>
<text x="249" y="259.9">PWM0 / ENABLE / FAULT_N.</text>
<text x="113.2" y="265.6">Via le fusible F2 de 1 A.</text>
<text x="181.1" y="265.6">ADS1115 : adresse 0x49.</text>
<text x="249" y="265.6">Positions 5 et 6 non reliées.</text>
<text x="12.4" y="286.6">12 points de test au dos. J4 : broche 1 = +3V3_B ; broche 2 = NTC_RAW. Ce connecteur n’est pas une entrée 24 V.</text>
</g>
<text font-size="4.5" fill="#536b7c" x="116.1" y="228.9">R5 + R6 + C4 : polarisation et filtrage de la sonde avant l’ADS1115.</text>
<text font-size="4.2" fill="#536b7c" x="12.4" y="37.1">90 × 65 mm | Vue côté composants, non miroir</text>
<g font-size="4.2" fill="#152f40">
<text x="168.8" y="96.8">F1</text>
<text x="204" y="107.9">Q2</text>
<text x="255.1" y="121.3">Q1</text>
<text x="125" y="139.1">NT1</text>
<text x="148.5" y="148">U1</text>
<text x="241.9" y="148">U5</text>
<text x="277.5" y="159.1">U4</text>
<text x="196.6" y="162.5">L1</text>
<text x="224.1" y="168.1">U2</text>
<text x="246.4" y="172.5">U3</text>
<text x="164.3" y="177">F2</text>
</g>
<g font-size="4" fill="#152f40">
<text x="245.1" y="102.5">D2</text>
<text x="187.3" y="131.4">D9</text>
<text x="294" y="127">D4</text>
<text x="214" y="135.9">D3</text>
<text x="229.5" y="145.9">D6</text>
<text x="260.6" y="162.6">D8</text>
<text x="125" y="171.5">D5</text>
<text x="274" y="185.4">D7</text>
</g>
<text font-size="4" fill="#536b7c" x="12.4" y="293.5">HEATER_LOW est un retour commuté, pas une masse. La coupure thermique indépendante reste externe. Usage à 12 V à qualifier.</text>
</svg>
